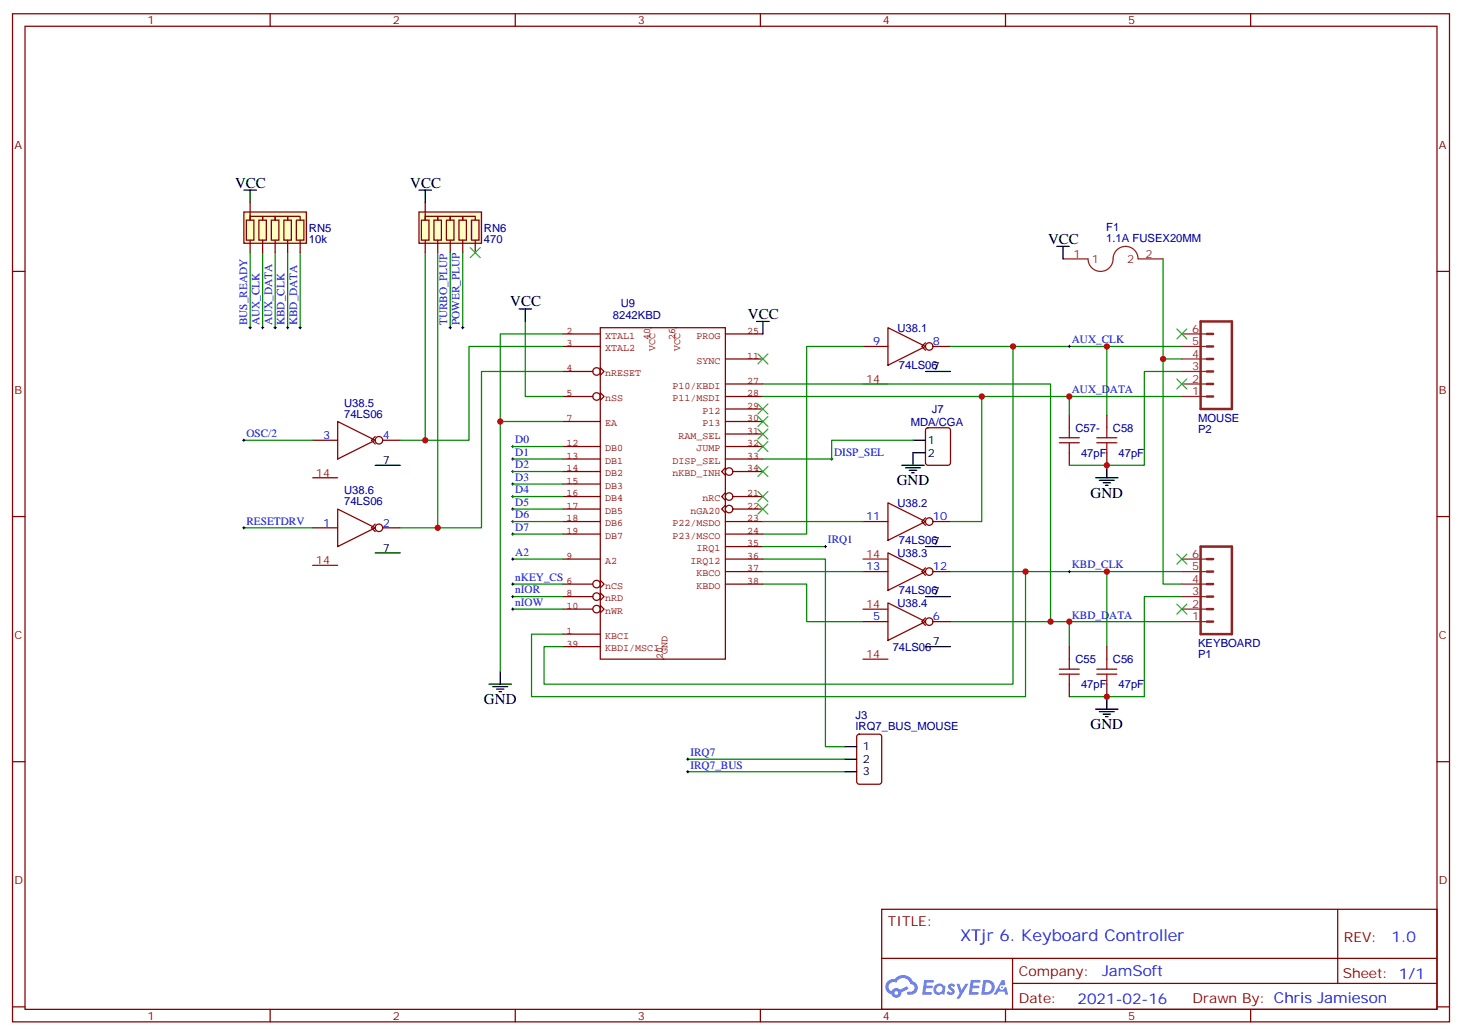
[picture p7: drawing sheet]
<svg xmlns="http://www.w3.org/2000/svg" width="412mm" height="292mm" viewBox="0 0 412 292" stroke-linecap="round" stroke-linejoin="round" font-family="sans-serif">
<g fill="none" stroke="#870000" stroke-width=".35">
<path d="M3.5 3.9h405.4v284.3h-405.4zM7.1 7.4h398.2v277.3h-398.2zM76.2 3.9v3.5M145.3 3.9v3.5M214.5 3.9v3.5M283.6 3.9v3.5M352.8 3.9v3.5M3.5 76.6h3.6M405.3 76.6h3.6M3.5 145.7h3.6M405.3 145.7h3.6M3.5 214.8h3.6"/>
<path d="M405.3 214.8h3.6M248.7 256.5h156.6v28.2h-156.6zM377.3 256.5v20.9M248.7 270.3h156.5M285.6 277.4h119.6M285.6 270.3v14.1M3.5 284h3.6M76.2 284.7v3.5M145.3 284.7v3.5M214.5 284.7v3.5M283.6 284.7v3.5M352.8 284.7v3.5"/>
<path d="M405.3 284h3.6"/>
</g>
<g fill="#5487ff">
<path d="M267.7 277.6a1.22 1.22 0 0 1 1.7 .3l-.4 .6a.47 .47 0 0 0-.3-.4 .47 .47 0 0 0-.5 .2v.1a1.23 1.23 0 0 1 .8 1.9 1.44 1.44 0 0 1-2-.2l.5-.6 .7 .4a.29 .29 0 0 0 .3-.2 .29 .29 0 0 0-.2-.3 1.04 1.04 0 0 1-.6-1.8z"/>
<path d="M260.7 276.4h2.4l.3 .2-.2 .5h-1.8l-.1 .9h1.5l.3 .4-.3 .3h-1.6l-.2 1.1 1.7 .1 .2 .3-.2 .3-2.6 .1z"/>
<path d="M273.8 276.4h2.4l.3 .2-.1 .5h-1.8l-.2 .9h1.6l.3 .4-.4 .3h-1.6l-.1 1.1 1.7 .1 .2 .3-.2 .3h-2.6z"/>
<path d="M282.6 276.4h.7l.3 1.3-.6 .3a.69 .69 0 0 0-1 .2 .69 .69 0 0 0 .4 1 .69 .69 0 0 0 .9-.6l.5-.3 .6 2.2h-.8l-.2-.8h-1.8l-.5 .8h-.8z"/>
<path d="M269.8 277.5h.8l.6 1.8 1.1-1.8h.9l-2.6 4.2h-.8l.9-1.6z"/>
<path d="M277.4 276.4l-.6 4.2h1.3a2.11 2.11 0 0 0 2.5-2.2 2.11 2.11 0 0 0-2.5-2zM278.1 277.1a1.39 1.39 0 0 1 1.7 1.5 1.39 1.39 0 0 1-1.8 1.2h-.3z"/>
<path d="M263.7 278a1.54 1.54 0 0 0-.1 2.2 1.54 1.54 0 0 0 2.2 .1l.6 .3 .3-2.3-.2-.3h-.4a1.49 1.49 0 0 0-2.4 0zM264 279a.94 .94 0 0 1 1.8 0 .94 .94 0 0 1-1.8 0z"/>
<path d="M250.4 276.8a2.18 2.18 0 0 0 1.1 3.7 1.44 1.44 0 0 0 1.6 .9 1.44 1.44 0 0 0 1.2-1.5l2-1-.5-.7-1.9 1a1.47 1.47 0 0 0-2.4 .4 1.39 1.39 0 0 1-.7-1.9 1.39 1.39 0 0 1 2-.5 2.12 2.12 0 0 1 2.2-1.3 2.12 2.12 0 0 1 1.9 1.7 1.14 1.14 0 0 1 1.1 1.4 1.14 1.14 0 0 1-1.7 .7 .43 .43 0 0 0-.5 .4 .43 .43 0 0 0 .4 .5 1.98 1.98 0 0 0 2.5-1.3 1.98 1.98 0 0 0-1.2-2.5 3.1 3.1 0 0 0-5.3-.7l-.9 .1zM252.3 280.1a.55 .55 0 0 1 1.1 0 .55 .55 0 0 1-1.1 0z"/>
<circle cx="282.6" cy="278.5" r=".26"/>
</g>
<g fill="none" stroke="#870000" stroke-width=".35">
<path d="M243.4 97.7h7.1M250.5 92.4l10.6 5.3-10.6 5.3zM261.1 96.7l-1.1 1 1.1 1.1M263.2 97.7h4.9M95.2 118.9l10.6 5.3-10.6 5.3zM301.6 117.1v3.5M88.2 124.2h7M105.8 123.1l-1 1.1 1 1M107.9 124.2h5M301.6 127.7v3.5M88.2 148.9h7M95.2 143.6l10.6 5.3-10.6 5.3z"/>
<path d="M105.8 147.8l-1 1.1 1 1M107.9 148.9h5M243.4 147.1h7.1M250.5 141.8l10.6 5.3-10.6 5.3zM250.5 155.9l10.6 5.3-10.6 5.3zM261.1 146l-1.1 1.1 1.1 1.1M263.2 147.1h4.9M243.4 161.2h7.1M261.1 160.2l-1.1 1 1.1 1.1M263.2 161.2h4.9"/>
<circle cx="262.1" cy="97.7" r="1.06"/>
<circle cx="106.9" cy="124.2" r="1.06"/>
<circle cx="106.9" cy="148.9" r="1.06"/>
<circle cx="262.1" cy="147.1" r="1.06"/>
<circle cx="262.1" cy="161.2" r="1.06"/>
</g>
<path d="M243.4 108.3h7.1M88.2 134.8h7M88.2 159.5h7M243.4 157.7h7.1M243.4 171.8h7.1" fill="none" stroke="#f00" stroke-width=".35"/>
<path d="M261.1 104.8h7M105.8 131.2h7.1M105.8 155.9h7.1M261.1 154.2h7M261.1 168.3h7" fill="none" stroke="#000" stroke-width=".35"/>
<path d="M298.8 124.9h5.6M298.8 123.5h5.6M301.6 120.6v2.9M301.6 124.9v2.8" fill="none" stroke="#a10000" stroke-width=".35"/>
<path d="M299.9 73h7a3.6 3.6 0 0 0 4 3.5 3.6 3.6 0 0 0 3.1-4.2 3.5 3.5 0 0 1 3.9-2.8 3.5 3.5 0 0 1 3.1 3.5h7.1" fill="none" stroke="#8c2424" stroke-width=".35"/>
<g fill="#850000" stroke="#850000" stroke-width=".35">
<circle cx="119.9" cy="61" r=".35"/>
<circle cx="123.5" cy="61" r=".35"/>
<circle cx="127" cy="61" r=".35"/>
<circle cx="130.5" cy="61" r=".35"/>
</g>
<path d="M118.2 59.8h17.6v8.8h-17.6z" fill="#ffffc2" stroke="#850000" stroke-width=".35"/>
<g fill="none" stroke="#850000" stroke-width=".35">
<path d="M119.9 57.2v4.9v-1.1h3.6v1.1v-1.1h3.5v1.1v-1.1h3.5v1.1v-1.1h3.6v1.1M118.9 62.1h2.1v5.6h-2.1zM119.9 67.7v3.6M122.4 62.1h2.1v5.6h-2.1zM123.5 67.7v3.6M125.9 62.1h2.2v5.6h-2.2zM127 67.7v3.6M129.5 62.1h2.1v5.6h-2.1zM130.5 67.7v3.6M133 62.1h2.1v5.6h-2.1zM134.1 67.7v3.6M158.7 94.2h10.6"/>
<path d="M158.7 97.7h10.6M158.7 104.8h8.5M158.7 111.8h8.5M158.7 118.9h10.6M169.3 103.7l1.1 1.1-1.1 1M169.3 110.8l1.1 1-1.1 1.1M158.7 157.7h10.6M158.7 178.9h10.6M158.7 164.7h8.5M158.7 168.3h8.5M158.7 171.8h8.5M169.3 163.7l1.1 1-1.1 1.1"/>
<path d="M169.3 167.2l1.1 1.1-1.1 1M169.3 170.7l1.1 1.1-1.1 1.1"/>
<circle cx="168.3" cy="111.8" r="1.06"/>
<circle cx="168.3" cy="104.8" r="1.06"/>
<circle cx="168.3" cy="168.3" r="1.06"/>
<circle cx="168.3" cy="164.7" r="1.06"/>
<circle cx="168.3" cy="171.8" r="1.06"/>
</g>
<path d="M68.8 124.2h19.4M68.8 148.9h19.4" fill="none" stroke="#008700" stroke-width=".35"/>
<path d="M68.4 124.2h.7M68.8 123.8v.7M68.4 148.9h.7M68.8 148.5v.7" fill="none" stroke="#000" stroke-width=".28"/>
<circle cx="187" cy="185.9" r=".18" fill="#850000"/>
<path d="M204.6 118.9h10.6" fill="none" stroke="#850000" stroke-width=".35"/>
<circle cx="183.4" cy="92.4" r=".18" fill="#850000"/>
<g fill="none" stroke="#850000" stroke-width=".35">
<path d="M204.6 94.2h10.6M204.6 101.2h10.6M158.7 125.9h10.6M158.7 129.5h10.6M158.7 133h10.6M158.7 136.5h10.6M204.6 139l-1 1.1 1 1M204.6 131.9l-1 1.1 1 1.1M204.6 122.4h10.6M204.6 125.9h10.6M204.6 129.5h10.6M206.7 133h8.5"/>
<path d="M158.7 140.1h10.6M204.6 142.5l-1 1.1 1 1M204.6 147.1h10.6M204.6 150.6h10.6M204.6 154.2h10.6M206.7 140.1h8.5M206.7 143.6h8.5"/>
<circle cx="205.7" cy="133" r="1.06"/>
<circle cx="205.7" cy="143.6" r="1.06"/>
<circle cx="205.7" cy="140.1" r="1.06"/>
</g>
<circle cx="190.5" cy="92.4" r=".18" fill="#850000"/>
<path d="M169.3 92.4h35.3v93.5h-35.3zM204.6 108.3h10.6M204.6 111.8h10.6M204.6 115.4h10.6M158.7 143.6h10.6M158.7 147.1h10.6M158.7 150.6h10.6M204.6 157.7h10.6M204.6 161.2h10.6M204.6 164.7h10.6M158.7 182.4h10.6" fill="none" stroke="#850000" stroke-width=".35"/>
<g fill="none" stroke="#008700" stroke-width=".35">
<path d="M74.1 71.3v21.1M77.6 71.3v21.1M81.1 71.3v21.1M84.7 71.3v21.1M119.9 71.3v52.9h-7M123.5 71.3v77.6M127 71.3v21.1M130.5 71.3v21.1M328.1 73v28.2h5.3M148.2 90.7v21.1h10.5M158.7 97.7h-26.4v26.5h-12.4M158.7 94.2h-17.6v24.7"/>
<path d="M243.4 97.7h-15.9v52.9h-12.3M268.1 97.7h44.1M285.8 97.7v95.3h-132.3v-10.6h5.2M333.4 97.7h-21.2v19.4M158.7 104.8h-22.9v44.1h-22.9M158.7 118.9h-17.6v70.5M215.2 111.8h61.7v35.3h-8.8M215.2 108.3h81.1v67M276.9 111.8h56.5M301.6 111.8v5.3M328.1 101.2v63.5h5.3M333.4 104.8h-10.6v26.4h-21.2"/>
<path d="M144.6 136.5h14.1M144.6 133h14.1M144.6 129.5h14.1M144.6 125.9h14.1M257.5 124.2h-22.9v5.3h-19.4M144.6 150.6h14.1M144.6 147.1h14.1M144.6 143.6h14.1M144.6 140.1h14.1M144.6 157.7h14.1M215.2 157.7h17.6v52.9h5.3M215.2 147.1h28.2"/>
<path d="M215.2 154.2h17.6M144.6 164.7h14.1M144.6 168.3h14.1M144.6 171.8h14.1M215.2 164.7h12.3v10.6h15.9M215.2 161.2h28.2M268.1 161.2h65.3M268.1 175.3h65.3M289.3 161.2v35.3h-139.4v-17.6h8.8M301.6 175.3v7.1M312.2 161.2v21.2M333.4 168.3h-10.6v28.2h-21.2"/>
<path d="M194 214.1h44.1M194 217.7h44.1"/>
</g>
<g fill="none" stroke="#000" stroke-width=".35">
<path d="M68.8 53.6h3.5M70.6 53.6v3.6M118.2 53.6h3.5M119.9 53.6v3.6M298.1 69.5h3.5M299.9 69.5v3.5M146.4 87.1h3.5M148.2 87.1v3.6M213.4 90.7h3.6M215.2 90.7v3.5M254.4 131.2h6.3M255.4 131.9h4.2"/>
<path d="M256.5 132.6h2.1M257.2 133.3h.7M257.5 124.2h3.6M261.1 127.7h-3.6v3.5M309 134.8h6.4M310.1 135.5h4.2M311.1 136.2h2.2M311.9 136.9h.7M312.2 131.2v3.6M137.9 193h6.4M139 193.7h4.2M140.1 194.4h2.1"/>
<path d="M140.8 195.1h.7M141.1 189.4v3.6M312.2 196.5v3.5M238.1 217.7h3.6M238.1 210.6h3.6M238.1 214.1h3.6M309 200h6.4M310.1 200.7h4.2M311.1 201.4h2.2M311.9 202.1h.7"/>
</g>
<g fill="none" stroke="#3c3" stroke-width=".35">
<path d="M132.6 69.8l2.9 2.9M135.5 69.8l-2.9 2.9M213.8 99.8l2.8 2.9M216.6 99.8l-2.8 2.9M332 92.8l2.8 2.8M334.8 92.8l-2.8 2.8M213.8 117.5l2.8 2.8M213.8 113.9l2.8 2.9M216.6 117.5l-2.8 2.8M216.6 113.9l-2.8 2.9M332 106.9l2.8 2.8M334.8 106.9l-2.8 2.8"/>
<path d="M213.8 138.6l2.8 2.9M213.8 131.6l2.8 2.8M213.8 124.5l2.8 2.9M213.8 121l2.8 2.8M216.6 138.6l-2.8 2.9M216.6 131.6l-2.8 2.8M216.6 124.5l-2.8 2.9M216.6 121l-2.8 2.8M213.8 142.2l2.8 2.8M216.6 142.2l-2.8 2.8M332 156.3l2.8 2.8M334.8 156.3l-2.8 2.8"/>
<path d="M332 170.4l2.8 2.8M334.8 170.4l-2.8 2.8"/>
</g>
<g fill="none" stroke="#000" stroke-width=".28">
<path d="M73.7 92.4h.7M74.1 92.1v.7M77.3 92.4h.7M77.6 92.1v.7M80.8 92.4h.7M81.1 92.1v.7M84.3 92.4h.7M84.7 92.1v.7M126.6 92.4h.8M127 92.1v.7M130.2 92.4h.7M130.5 92.1v.7"/>
<path d="M301.3 97.7h.7M301.6 97.4v.7M301.3 111.8h.7M301.6 111.5v.7M144.3 136.5h.7M144.3 133h.7M144.3 129.5h.7M144.3 125.9h.7M144.6 125.6v.7M144.6 129.1v.7M144.6 132.6v.7M144.6 136.2v.7"/>
<path d="M144.6 139.7v.7M234.2 129.5h.7M234.6 129.1v.7M144.3 150.6h.7M144.3 147.1h.7M144.3 143.6h.7M144.3 140.1h.7M144.3 157.7h.7M144.6 143.2v.7M144.6 146.8v.7M144.6 150.3v.7M144.6 157.3v.7"/>
<path d="M232.5 154.2h.7M232.8 153.8v.7M144.3 164.7h.7M144.3 168.3h.7M144.3 171.8h.7M144.6 164.4v.7M144.6 167.9v.7M144.6 171.4v.8M301.3 161.2h.7M301.3 175.3h.7M301.6 160.9v.7M301.6 175v.7"/>
<path d="M193.7 214.1h.7M193.7 217.7h.7M194 213.8v.7M194 217.3v.7"/>
</g>
<g fill="none" stroke="#8c2424" stroke-width=".71">
<path d="M338.7 90.7h8.8v24.7h-8.8zM340.4 97.7h1.8M340.4 94.2h1.8M340.4 104.8h1.8M340.4 108.3h1.8M340.4 111.8h1.8M340.4 101.2h1.8M338.7 154.2h8.8v24.7h-8.8zM340.4 157.7h1.8M340.4 168.3h1.8M340.4 171.8h1.8M340.4 175.3h1.8"/>
<path d="M340.4 161.2h1.8M340.4 164.7h1.8"/>
</g>
<path d="M333.4 97.7h7M333.4 94.2h7M333.4 111.8h7M333.4 108.3h7M333.4 104.8h7M333.4 101.2h7M333.4 157.7h7M333.4 175.3h7M333.4 171.8h7M333.4 168.3h7M333.4 164.7h7M333.4 161.2h7" fill="none" stroke="#8c2424" stroke-width=".35"/>
<path d="M261.3 120.9l.5-.3h5.6l.7 .5v9.4l-.5 .7h-5.8l-.7-.4v-9.4zM241.9 207.3l.5-.2h5.6l.7 .4v13l-.5 .6-5.8 .1-.7-.5v-12.9z" fill="none" stroke="#870000" stroke-width=".35"/>
<g fill="#850000" stroke="#850000" stroke-width=".35">
<circle cx="70.6" cy="61" r=".35"/>
<circle cx="74.1" cy="61" r=".35"/>
<circle cx="77.6" cy="61" r=".35"/>
<circle cx="81.1" cy="61" r=".35"/>
</g>
<path d="M68.8 59.8h17.6v8.8h-17.6z" fill="#ffffc2" stroke="#850000" stroke-width=".35"/>
<path d="M70.6 57.2v4.9v-1.1h3.5v1.1v-1.1h3.5v1.1v-1.1h3.5v1.1v-1.1h3.6v1.1M69.5 62.1h2.1v5.6h-2.1zM70.6 67.7v3.6M73 62.1h2.1v5.6h-2.1zM74.1 67.7v3.6M76.6 62.1h2.1v5.6h-2.1zM77.6 67.7v3.6M80.1 62.1h2.1v5.6h-2.1zM81.1 67.7v3.6M83.6 62.1h2.1v5.6h-2.1zM84.7 67.7v3.6" fill="none" stroke="#850000" stroke-width=".35"/>
<path d="M309.4 124.9h5.6M309.4 123.5h5.6M312.2 120.6v2.9M312.2 124.9v2.8M298.8 190.1h5.6M298.8 188.7h5.6M301.6 185.9v2.8M301.6 190.1v2.9M309.4 190.1h5.6M309.4 188.7h5.6M312.2 185.9v2.8M312.2 190.1v2.9" fill="none" stroke="#a10000" stroke-width=".35"/>
<g fill="none" stroke="#870000" stroke-width=".35">
<path d="M312.2 117.1v3.5M312.2 127.7v3.5M243.4 175.3h7.1M250.5 170l10.6 5.3-10.6 5.3zM261.1 174.3l-1.1 1 1.1 1.1M263.2 175.3h4.9M301.6 182.4v3.5M301.6 193v3.5M312.2 182.4v3.5M312.2 193v3.5"/>
<circle cx="262.1" cy="175.3" r="1.06"/>
</g>
<path d="M70.6 71.3v21.1" fill="none" stroke="#008700" stroke-width=".35"/>
<path d="M70.2 92.4h.7M70.6 92.1v.7" fill="none" stroke="#000" stroke-width=".28"/>
<path d="M243.4 185.9h7.1" fill="none" stroke="#f00" stroke-width=".35"/>
<path d="M261.1 182.4h7" fill="none" stroke="#000" stroke-width=".35"/>
<g fill="#c00">
<circle cx="141.1" cy="118.9" r=".88"/>
<circle cx="301.6" cy="175.3" r=".88"/>
<circle cx="296.3" cy="175.3" r=".88"/>
<circle cx="276.9" cy="111.8" r=".88"/>
<circle cx="289.3" cy="161.2" r=".88"/>
<circle cx="285.8" cy="97.7" r=".88"/>
<circle cx="301.6" cy="111.8" r=".88"/>
<circle cx="312.2" cy="97.7" r=".88"/>
<circle cx="312.2" cy="161.2" r=".88"/>
<circle cx="312.2" cy="131.2" r=".88"/>
<circle cx="312.2" cy="196.5" r=".88"/>
<circle cx="328.1" cy="101.2" r=".88"/>
<circle cx="119.9" cy="124.2" r=".88"/>
<circle cx="123.5" cy="148.9" r=".88"/>
</g>
<text font-size="4.6" fill="#00f" x="270.8" y="265.5">XTjr 6. Keyboard Controller</text>
<g font-size="4.2">
<text x="66.3" y="52.9">VCC</text>
<text x="115.7" y="52.9">VCC</text>
<text x="295.6" y="68.8">VCC</text>
<text x="143.9" y="86.4">VCC</text>
<text x="211" y="90">VCC</text>
<text x="252.9" y="136.9">GND</text>
<text x="307.6" y="140.4">GND</text>
<text x="136.5" y="198.6">GND</text>
<text x="307.6" y="205.7">GND</text>
</g>
<g font-size="4.2" fill="#00f">
<text x="392.5" y="265.7">1.0</text>
<text x="310.9" y="275.3">JamSoft</text>
<text x="304" y="283.1">2021-02-16</text>
</g>
<g font-size="3.9" fill="#800">
<text x="250.5" y="261.1">TITLE:</text>
<text x="379.1" y="265.7">REV:</text>
<text x="287.4" y="275.3">Company:</text>
<text x="378.7" y="275.9">Sheet: 1/1</text>
<text x="287.4" y="282.9">Date:</text>
<text x="336.4" y="283">Drawn By: Chris Jamieson</text>
</g>
<g font-size="3.2" fill="#800">
<text x="41.6" y="6.9">1</text>
<text x="110.8" y="6.9">2</text>
<text x="179.9" y="6.9">3</text>
<text x="249.1" y="6.9">4</text>
<text x="318.2" y="6.9">5</text>
<text x="4.1" y="42">A</text>
<text x="405.9" y="42">A</text>
<text x="4.1" y="111.1">B</text>
<text x="405.9" y="111.1">B</text>
<text x="4.1" y="180.3">C</text>
<text x="405.9" y="180.3">C</text>
<text x="4.1" y="249.4">D</text>
<text x="405.9" y="249.4">D</text>
<text x="41.6" y="287.7">1</text>
<text x="110.8" y="287.7">2</text>
<text x="179.9" y="287.7">3</text>
<text x="249.1" y="287.7">4</text>
<text x="318.2" y="287.7">5</text>
</g>
<g font-size="3.2" fill="#000080">
<text x="87.1" y="65.4">RN5</text>
<text x="136.5" y="65.4">RN6</text>
<text x="312" y="65">F1</text>
<text x="87.1" y="68.4">10k</text>
<text x="136.5" y="68.4">470</text>
<text x="312" y="68.2">1.1A FUSEX20MM</text>
<text x="175.1" y="86.5">U9</text>
<text x="172.9" y="90">8242KBD</text>
<text x="253.1" y="93.5">U38.1</text>
<text x="253.6" y="104.1">74LS067</text>
<text x="97.1" y="117.8">74LS06</text>
<text x="97.1" y="114.8">U38.5</text>
<text x="262.8" y="116.5">J7</text>
<text x="338" y="118.9">MOUSE</text>
<text x="256.9" y="120">MDA/CGA</text>
<text x="303.3" y="121.8">C57-</text>
<text x="313.9" y="121.8">C58</text>
<text x="338" y="122.1">P2</text>
<text x="304.9" y="128.9">47pF</text>
<text x="315.5" y="128.9">47pF</text>
<text x="97.1" y="142.5">74LS06</text>
<text x="97.1" y="139.5">U38.6</text>
<text x="253.1" y="142.9">U38.2</text>
<text x="253.6" y="153.5">74LS067</text>
<text x="253.1" y="157">U38.3</text>
<text x="253.6" y="167.6">74LS067</text>
<text x="253.1" y="171.2">U38.4</text>
<text x="251.8" y="183.5">74LS06</text>
<text x="338" y="182.4">KEYBOARD</text>
<text x="338" y="185.6">P1</text>
<text x="303.3" y="187.1">C55</text>
<text x="313.9" y="187.1">C56</text>
<text x="304.9" y="194.1">47pF</text>
<text x="315.5" y="194.1">47pF</text>
<text x="241.3" y="202.8">J3</text>
<text x="241.3" y="206">IRQ7_BUS_MOUSE</text>
</g>
<g font-size="3.2" fill="#8d2323">
<text x="302.8" y="72.7">1</text>
<text x="308" y="74.1">1</text>
<text x="318" y="74.1">2</text>
<text x="323.1" y="72.7">2</text>
<text x="336.3" y="93.8">6</text>
<text x="336.3" y="100.9">4</text>
<text x="336.3" y="97.4">5</text>
<text x="336.3" y="107.9">2</text>
<text x="336.3" y="104.4">3</text>
<text x="336.3" y="111.5">1</text>
<text x="336.3" y="160.9">5</text>
<text x="336.3" y="157.3">6</text>
<text x="336.3" y="167.9">3</text>
<text x="336.3" y="164.4">4</text>
<text x="336.3" y="171.4">2</text>
<text x="336.3" y="175">1</text>
</g>
<g font-size="3.2" fill="#00f">
<text x="69.7" y="91.7" transform="rotate(-90 69.7 91.7)">BUS_READY</text>
<text x="73.2" y="91.7" transform="rotate(-90 73.2 91.7)">AUX_CLK</text>
<text x="76.7" y="91.7" transform="rotate(-90 76.7 91.7)">AUX_DATA</text>
<text x="80.3" y="91.7" transform="rotate(-90 80.3 91.7)">KBD_CLK</text>
<text x="83.8" y="91.7" transform="rotate(-90 83.8 91.7)">KBD_DATA</text>
<text x="126.1" y="91.7" transform="rotate(-90 126.1 91.7)">TURBO_PLUP</text>
<text x="129.6" y="91.7" transform="rotate(-90 129.6 91.7)">POWER_PLUP</text>
<text x="246.3" y="97.4">9</text>
<text x="263.2" y="97.4">8</text>
<text x="302.3" y="96.8">AUX_CLK</text>
<text x="302.3" y="111">AUX_DATA</text>
<text x="69.5" y="123.3">OSC/2</text>
<text x="91.1" y="123.8">3</text>
<text x="107.9" y="123.8">4</text>
<text x="145.3" y="125.1">D0</text>
<text x="145.3" y="128.6">D1</text>
<text x="235.3" y="128.6">DISP_SEL</text>
<text x="145.3" y="135.6">D3</text>
<text x="145.3" y="132.1">D2</text>
<text x="145.3" y="142.7">D5</text>
<text x="145.3" y="139.2">D4</text>
<text x="69.5" y="148">RESETDRV</text>
<text x="91.1" y="148.5">1</text>
<text x="107.9" y="148.5">2</text>
<text x="145.3" y="149.8">D7</text>
<text x="145.3" y="146.2">D6</text>
<text x="244.3" y="146.8">11</text>
<text x="263.2" y="146.8">10</text>
<text x="233.5" y="153.3">IRQ1</text>
<text x="145.3" y="156.8">A2</text>
<text x="244.3" y="160.9">13</text>
<text x="263.2" y="160.9">12</text>
<text x="302.3" y="160.3">KBD_CLK</text>
<text x="145.3" y="163.9">nKEY_CS</text>
<text x="145.3" y="167.4">nIOR</text>
<text x="145.3" y="170.9">nIOW</text>
<text x="246.3" y="175">5</text>
<text x="263.2" y="175">6</text>
<text x="302.3" y="174.5">KBD_DATA</text>
<text x="194.7" y="213.3">IRQ7</text>
<text x="194.7" y="216.8">IRQ7_BUS</text>
</g>
<g font-size="3.2" fill="#f00">
<text x="244.3" y="107.9">14</text>
<text x="89.1" y="134.4">14</text>
<text x="89.1" y="159.1">14</text>
<text x="244.3" y="157.3">14</text>
<text x="244.3" y="171.4">14</text>
<text x="244.3" y="185.6">14</text>
</g>
<g font-size="3.2">
<text x="261.8" y="125.2">1</text>
<text x="107.9" y="130.9">7</text>
<text x="261.8" y="128.8">2</text>
<text x="107.9" y="155.6">7</text>
<text x="263.2" y="182">7</text>
<text x="243.4" y="211.7">1</text>
<text x="243.4" y="215.2">2</text>
<text x="243.4" y="218.7">3</text>
</g>
<g font-size="2.8" fill="#840000">
<text x="159.8" y="94.2">2</text>
<text x="170.7" y="95.5">XTAL1</text>
<text x="183.4" y="95.8" transform="rotate(-90 183.4 95.8)">40</text>
<text x="190.5" y="95.8" transform="rotate(-90 190.5 95.8)">26</text>
<text x="196.4" y="95.5">PROG</text>
<text x="210.7" y="94.2">25</text>
<text x="159.8" y="97.7">3</text>
<text x="170.7" y="99">XTAL2</text>
<text x="184.8" y="98.9" transform="rotate(-90 184.8 98.9)">VCC</text>
<text x="191.8" y="98.9" transform="rotate(-90 191.8 98.9)">VCC</text>
<text x="210.7" y="101.2">11</text>
<text x="159.8" y="104.7">4</text>
<text x="170.7" y="106.1">nRESET</text>
<text x="196.4" y="102.6">SYNC</text>
<text x="159.8" y="111.8">5</text>
<text x="170.7" y="113.2">nSS</text>
<text x="189.7" y="109.6">P10/KBDI</text>
<text x="189.7" y="113.2">P11/MSDI</text>
<text x="210.7" y="108.3">27</text>
<text x="210.7" y="111.8">28</text>
<text x="159.8" y="118.9">7</text>
<text x="198.1" y="116.7">P12</text>
<text x="210.7" y="118.9">30</text>
<text x="210.7" y="115.3">29</text>
<text x="159.8" y="125.9">12</text>
<text x="170.7" y="120.2">EA</text>
<text x="191.3" y="123.7">RAM_SEL</text>
<text x="198.1" y="120.2">P13</text>
<text x="210.7" y="122.4">31</text>
<text x="210.7" y="125.9">32</text>
<text x="159.8" y="129.4">13</text>
<text x="170.7" y="127.3">DB0</text>
<text x="170.7" y="130.8">DB1</text>
<text x="189.7" y="130.8">DISP_SEL</text>
<text x="196.4" y="127.3">JUMP</text>
<text x="210.7" y="129.4">33</text>
<text x="159.8" y="133">14</text>
<text x="159.8" y="136.5">15</text>
<text x="170.7" y="134.3">DB2</text>
<text x="170.7" y="137.8">DB3</text>
<text x="189.7" y="134.3">nKBD_INH</text>
<text x="210.7" y="133">34</text>
<text x="159.8" y="140">16</text>
<text x="159.8" y="143.5">17</text>
<text x="170.7" y="141.4">DB4</text>
<text x="198.1" y="141.4">nRC</text>
<text x="210.7" y="140">21</text>
<text x="210.7" y="143.5">22</text>
<text x="159.8" y="147.1">18</text>
<text x="170.7" y="144.9">DB5</text>
<text x="170.7" y="148.4">DB6</text>
<text x="189.7" y="148.4">P22/MSDO</text>
<text x="194.7" y="144.9">nGA20</text>
<text x="210.7" y="147.1">23</text>
<text x="159.8" y="150.6">19</text>
<text x="170.7" y="152">DB7</text>
<text x="189.7" y="152">P23/MSCO</text>
<text x="196.4" y="155.5">IRQ1</text>
<text x="210.7" y="150.6">24</text>
<text x="210.7" y="154.1">35</text>
<text x="159.8" y="157.7">9</text>
<text x="170.7" y="159">A2</text>
<text x="194.7" y="159">IRQ12</text>
<text x="210.7" y="157.7">36</text>
<text x="210.7" y="161.2">37</text>
<text x="159.8" y="164.7">6</text>
<text x="170.7" y="166.1">nCS</text>
<text x="196.4" y="162.5">KBCO</text>
<text x="196.4" y="166.1">KBDO</text>
<text x="210.7" y="164.7">38</text>
<text x="159.8" y="168.2">8</text>
<text x="159.8" y="171.8">10</text>
<text x="170.7" y="169.6">nRD</text>
<text x="170.7" y="173.1">nWR</text>
<text x="159.8" y="178.8">1</text>
<text x="159.8" y="182.4">39</text>
<text x="170.7" y="180.2">KBCI</text>
<text x="170.7" y="183.7">KBDI/MSCI</text>
<text x="186.9" y="185.9" transform="rotate(-90 186.9 185.9)">20</text>
<text x="188.3" y="184.5" transform="rotate(-90 188.3 184.5)">GND</text>
</g>
</svg>
